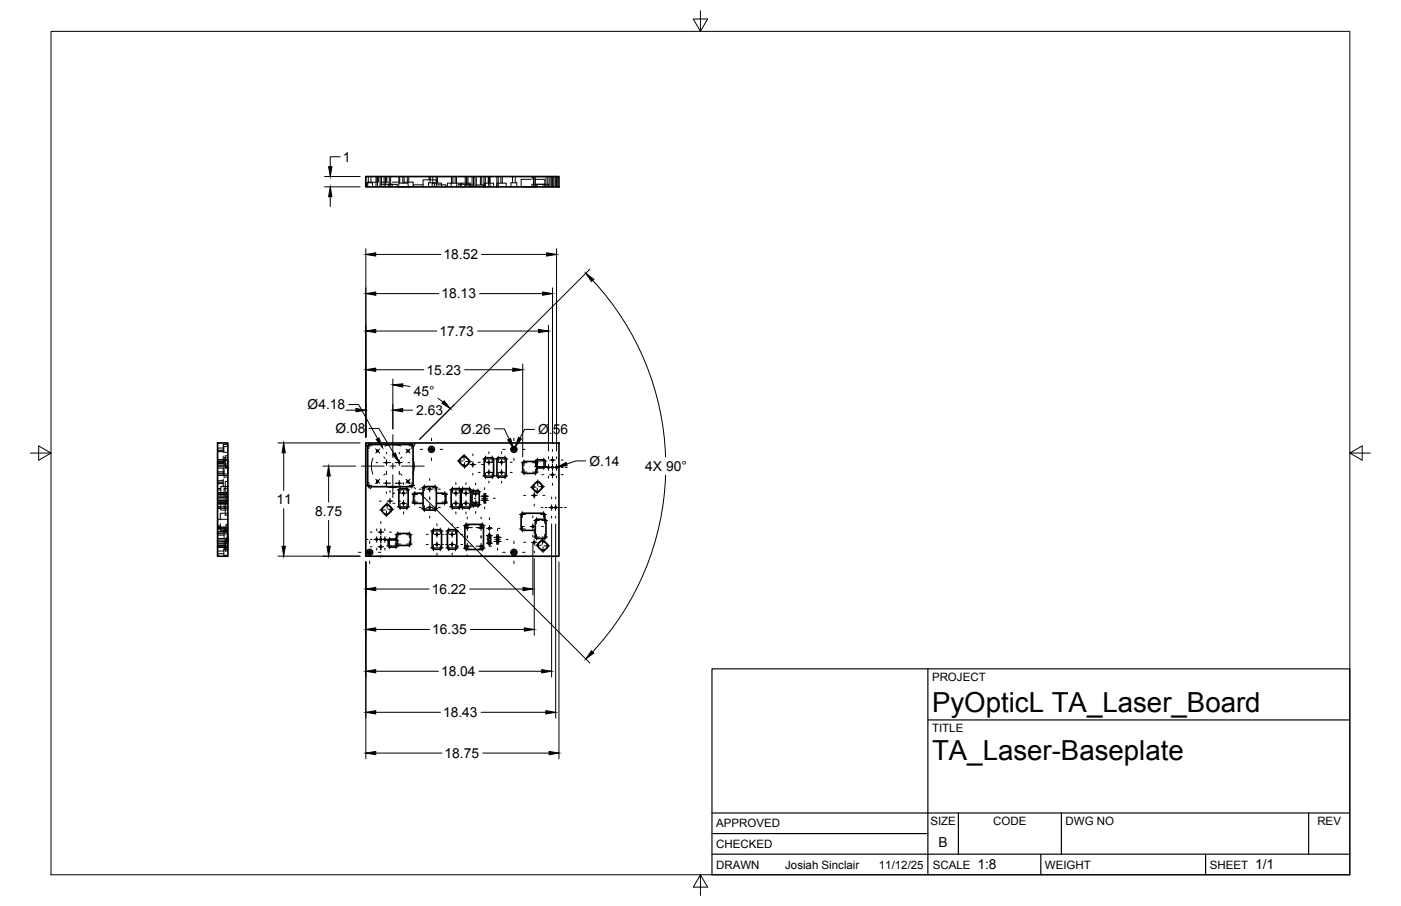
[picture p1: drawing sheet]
<svg xmlns="http://www.w3.org/2000/svg" width="432mm" height="279mm" viewBox="0 0 432 279" stroke-linecap="round" stroke-linejoin="round" font-family="sans-serif">
<!-- layer: Visible -->
<g fill="none" stroke="#000" stroke-width=".51">
<path d="M112.7 54.4h59.6v3.2h-59.6zM67.1 136.6h3.1v34.9h-3.1zM112.7 136.6h59.6v34.9h-59.6zM113.4 137.3l.3-.2h13.4l.2 .4v12.4l-.4 .2-13.4-.1-.2-.3zM117.6 157.5l1.2 1.2h.6M117.6 157v.5M119 155.6l-1.4 1.4M119 155.6h.6l1.3 1.4-.1 .3-1.4 1.5M122.9 151.1v5.2l.4 .4M123.3 150.7h2.1M123.3 150.7l-.4 .4M125.4 150.7l.4 .4"/>
<path d="M125.8 151.1l-.1 5.4-.3 .2h-2.1M127.8 155.2h2.6M130.4 152.1h-2.6l-.3 .2-.1 2.5 .4 .4M130.4 150.5v6.4l.4 .4M130.4 150.4l.4-.3h3.3l.4 .3M130.8 157.3h3.3M134.5 155.2h2.5M134.5 150.5v1.6M134.5 156.9l-.4 .4M137 152.1h-2.5v4.8M137 152.1l.4 .4v2.3l-.4 .4M139 151.1l.1 5.2 .3 .4h2.2l.3-.2v-5.4"/>
<path d="M139.4 150.7h2.1M139.5 150.7l-.4 .4M141.6 150.7l.3 .4M142.2 151.1v5.4l.4 .2h2.1l.4-.4M142.6 150.7h2.1M142.6 150.7l-.4 .4M142.7 140.7l-1.2 1.2M142.8 140.7h.5l1.5 1.5-.1 .4-1.2 1.2h-.6l-1.4-1.3 .1-.6M144.7 150.7l.4 .4M145 151.1v5.2M145.6 151.5l.3-.2h1.5l.3 .2v4.1l-.2 .4h-1.6l-.3-.2zM149.1 154.2l.6 .1-.5 .1z"/>
<path d="M149.1 153h.6l-.5 .2zM149.2 146.7l.1-5.4 2.4-.2 .4 .4v5.2M149.3 146.7l.4 .4M149.6 147.2h2.1M152.1 146.7l-.4 .4M153.2 146.7v-5.4l2.4-.2 .4 .4v5.2M153.2 146.7l.4 .4M153.5 147.2h2.1M156 146.7l-.4 .4M161 158.3h6.5l.4 .4v1.4M161 158.3l-.4 .4v4.5l.4 .3M161.5 146h3.5"/>
<path d="M164.1 150v.5l1.4 1.3 .4-.1 1.3-1.3M165.2 142.4h-3.9l-.2 .3v2.9l.4 .4M165.4 144.2v1.4l-.4 .4M165.5 144.2l-.3-.3 .1-1.9 .4-.2h1.9l.4 .4v1.7l-.4 .4M165.5 144.2l.2 .1M165.5 148.6l-1.4 1.4M165.5 148.6h.5M165.7 144.3h1.9M166 148.6l1.2 1.2v.6M120 166.2h2M120 166.2l-.3 .4v1.9l.3 .2h2M122 166.2l.2 .1"/>
<path d="M122.2 164.9l.4-.4h3.6l.4 .4M122.2 164.9v1.4M122.2 166.3l.2 .3v1.7l-.4 .4M126.5 164.9l.1 2.9-.2 .3h-4M133.3 163.6l.3-.2h2.1l.3 .2 .1 5.4-.2 .3-2.3 .1-.3-.2zM138 163.6l.3-.2h2.1l.3 .2 .1 5.4-.2 .3-2.3 .1-.3-.2zM143.3 162.1v7M143.7 161.7h4.9M143.7 161.7l-.4 .4M148.6 161.7l.4 .4v7.1l-.4 .2-4.9 .1-.4-.5M150.8 167.9h.1M150.8 167.9l.4-.4v-2.3l-.4-.4-.4 .4v2.3l.4 .4"/>
<path d="M153.1 165.7h.6l-.5 .2zM153.1 166.9l.6 .1-.5 .1zM165.7 167.9l1.2-1.2 .4-.1 1.5 1.5 .1 .5M165.7 168.4l1.6 1.5 .4-.1 1.1-1.2M165.7 167.9v.5M167.9 160.1h-2.5l-.4 .2v3.3h-4M167.9 160.1h.1M167.9 160.1l.4 .4-.1 5.3-.3 .3-2.7-.1-.2-.4v-2"/>
<circle cx="116.4" cy="139.1" r=".22"/>
<circle cx="125.8" cy="139.1" r=".22"/>
<circle cx="133" cy="138.6" r=".41"/>
<circle cx="133" cy="138.6" r=".9"/>
<circle cx="158.4" cy="138.6" r=".41"/>
<circle cx="158.4" cy="138.6" r=".9"/>
<circle cx="116.4" cy="148.4" r=".22"/>
<circle cx="119.1" cy="142.7" r=".14"/>
<circle cx="119.1" cy="149" r=".14"/>
<circle cx="120.2" cy="154.5" r=".22"/>
<circle cx="123.1" cy="142.7" r=".14"/>
<circle cx="123.1" cy="149" r=".14"/>
<circle cx="124.4" cy="152.1" r=".22"/>
<circle cx="124.4" cy="155.2" r=".22"/>
<circle cx="125.8" cy="148.4" r=".22"/>
<circle cx="132.5" cy="150.8" r=".22"/>
<circle cx="132.5" cy="156.5" r=".22"/>
<circle cx="140.5" cy="152.1" r=".22"/>
<circle cx="140.5" cy="155.2" r=".22"/>
<circle cx="143.6" cy="152.1" r=".22"/>
<circle cx="143.6" cy="155.2" r=".22"/>
<circle cx="145.7" cy="143.3" r=".22"/>
<circle cx="146.6" cy="155.1" r=".22"/>
<circle cx="146.6" cy="152.3" r=".22"/>
<circle cx="149.4" cy="153.7" r=".22"/>
<circle cx="150.7" cy="142.6" r=".22"/>
<circle cx="150.7" cy="145.7" r=".22"/>
<circle cx="154.6" cy="145.7" r=".22"/>
<circle cx="154.6" cy="142.6" r=".22"/>
<circle cx="164.7" cy="152.8" r=".22"/>
<circle cx="169" cy="144.1" r=".22"/>
<circle cx="170" cy="156.5" r=".22"/>
<circle cx="170.3" cy="141.9" r=".22"/>
<circle cx="170.3" cy="146.4" r=".22"/>
<circle cx="170.3" cy="144.1" r=".22"/>
<circle cx="171.3" cy="156.5" r=".22"/>
<circle cx="171.5" cy="144.1" r=".22"/>
<circle cx="113.9" cy="170.3" r=".41"/>
<circle cx="113.9" cy="170.3" r=".9"/>
<circle cx="116.1" cy="166.4" r=".22"/>
<circle cx="117.4" cy="166.4" r=".22"/>
<circle cx="117.4" cy="164.1" r=".22"/>
<circle cx="117.4" cy="168.6" r=".22"/>
<circle cx="118.6" cy="166.4" r=".22"/>
<circle cx="134.7" cy="164.8" r=".22"/>
<circle cx="134.7" cy="167.9" r=".22"/>
<circle cx="139.4" cy="164.8" r=".22"/>
<circle cx="139.4" cy="167.9" r=".22"/>
<circle cx="144" cy="162.7" r=".22"/>
<circle cx="144" cy="168.4" r=".22"/>
<circle cx="148.3" cy="168.4" r=".22"/>
<circle cx="148.3" cy="162.7" r=".22"/>
<circle cx="150.8" cy="163" r=".22"/>
<circle cx="153.4" cy="166.4" r=".22"/>
<circle cx="158.4" cy="170.3" r=".41"/>
<circle cx="158.4" cy="170.3" r=".9"/>
<circle cx="164.2" cy="162.4" r=".22"/>
<circle cx="164.7" cy="167.2" r=".22"/>
</g>
<g fill="#000">
<circle cx="149.1" cy="153.1" r=".25"/>
<circle cx="149.1" cy="154.3" r=".25"/>
<circle cx="149.7" cy="153.1" r=".25"/>
<circle cx="149.7" cy="154.3" r=".25"/>
<circle cx="153" cy="165.8" r=".25"/>
<circle cx="153" cy="167" r=".25"/>
<circle cx="153.7" cy="165.8" r=".25"/>
<circle cx="153.7" cy="167" r=".25"/>
</g>
<!-- layer: Hidden -->
<g fill="none" stroke="#000" stroke-width=".31">
<path d="M113 57.6v-1.2h1.8v1.2M113.5 54.4v2M114.3 54.4v2M115.9 54.4v3.2M116.2 54.4v1.8h-2.9v1.4M116.3 54.4v3.2M116.6 54.4v1.8M117.1 54.4v3.2M117.3 56.2h2.4M117.5 57.6v-.8h3.4v.8M117.6 54.4v3.2M118.4 54.4v3.2"/>
<path d="M118.8 54.4v3.2M119 54.4v1.8M119.2 54.4v1.8M119.7 57.6v-.7h2.7v.7M120 54.4v3.2M120.4 54.4v3.2M120.9 56.2h2.4M122.2 57.6h4.3M122.9 57.6v-1.1h2.9v1.1M122.9 54.4v1.8M123.2 54.4v1.8M124.1 54.4v2.1"/>
<path d="M124.5 56.2h2.8v1.4M124.6 54.4v2.1M125.5 54.4v1.8M126 54.4v1.8M130.4 57h-3v.6M130.4 57.6v-2.1h4.1v2.1M132.1 57.6v-1.2h1.8v1.2M132.2 54.4v1.1M132.6 54.4v2M132.7 54.4v1.1M133.2 57.6v-1.1h2.9v1.1M133.4 54.4v2"/>
<path d="M134.4 54.4v2.1M134.5 57h2.9v.6M134.9 54.4v2.1M139 57.6v-1.1h2.9v1.1M139 56.5h-1.1v1.1M139.1 54.4v2.1M139.6 54.4v2.1M140.3 54.4v2.1M140.7 54.4v2.1M140.8 56.5v1.1M141.4 57.6v-.8h3.4v.8M142.2 57.6v-1.1h2.8v1.1"/>
<path d="M143.4 54.4v2.1M143.8 54.4v2.6M143.8 54.4v2.1M144.2 54.4v2.6M145.5 54.4v3.2v-.1h2.2v.1M145.5 57h-2.2v.6M145.9 54.4v3.2M146.4 54.4v3.1M146.7 57h2.3v.6M146.8 54.4v3.1M148.1 54.4v2.6M148.5 54.4v2.6"/>
<path d="M149.1 57.6v-.2h.6v.2M149.2 54.4v3.2M149.2 57.6v-1.1h2.9v1.1M149.6 54.4v3.2M150.4 57.6h.8M150.5 54.4v2.1M150.6 54.4v3.2M150.9 54.4v2.1M151 54.4v3.2M153 57.6v-.2h.7v.2M153.1 54.4v3.2M153.2 57.6v-1.1h2.8v1.1"/>
<path d="M153.6 54.4v3.2M154.4 54.4v2.1M154.8 54.4v2.1M157.5 57.6v-1.2h1.8v1.2M158 54.4v2M158.8 54.4v2M161.1 57.6h4.1v-.7h2.8v.7M163.7 55.3h-3.1v2.3M164 54.4v.9M164.5 54.4l-.1 3.2M164.8 55.3h3.1v2.3M164.9 54.4v3.2"/>
<path d="M165 57.6v-3.1h3.3v3.1M165.2 57.6h.2M165.6 56.8v.8M167.3 56.8h-3.3v.8M167.3 56.8h1.7v.8M167.3 56.8v.8M168.8 54.4v3.2M169.3 54.4v3.2M169.8 54.4v3.2M170.1 54.4v3.2M170.2 54.4v3.2M170.5 54.4v3.2"/>
<path d="M171 54.4v3.2M171.3 54.4v3.2M171.5 54.4v3.2M171.8 54.4v3.2M67.1 139.3h1.7M67.1 138.9h1.7M67.1 139h1.9M67.1 138.2h1.9M70.2 137.7h-1.2v1.8h1.2M70.2 137.1h-1.4v2.3M67.1 154.8h3.1M67.1 154.3h3.1"/>
<path d="M67.1 156.7l3.1 .1M67.1 156.3h3.1M67.1 153.9h3.1M67.1 153.5h3.1M67.1 153h3.1M67.1 152.6h3.1M67.1 146.6h3.1M67.1 146.2h3.1M67.1 143.5h3.1M67.1 143h3.1M67.1 143.9h3.1M67.1 142.1h3.1"/>
<path d="M67.1 141.7h3.1M67.1 155.4h2M67.1 155h2M67.1 156.3h1M67.1 155.3h3M67.1 154.9h3M67.1 152.3h2M67.1 151.9h2M67.1 148.7h1.7M67.1 148.2h1.7M67.1 149.2h1.7M67.1 148.9h1.7"/>
<path d="M67.1 151.1h1M67.1 150.6h1M67.1 142.8h2M67.1 142.6h1.7M67.1 152.5h3M67.1 152h3M67.1 145.9h2M67.1 145.5h2M67.1 142.4h2M68.1 154.3v3h2.1M68.8 147.8v2.3h1.4M68.8 140.6v2.4"/>
<path d="M68.8 144.2v2.4M69.1 144.7v2.5h1.1M69.1 154.3v2.4h1.1M70.1 154.3v1.7h.1M70.2 141.2h-1.1v2.4M70.2 151.3h-.1v1.8M70.2 152.1h-.6v3.1h.6M70.2 150.1h-2.1v3M70.2 150.7h-1.1v2.4M70.2 158.3h-2.3v2M70.2 142.3v3.7M70.2 142.4h.1"/>
<path d="M70.2 141.8h-.7v2.5h.7l-3.1 .1M70.2 144.2h.1M70.2 148.5h-.8v3.4h.8M70.2 155.5h-.8v3.4h.8M70.2 140.6h-.8v3.4M70.2 154.2h-.2v.2h.2M70.2 152.9h-.2v.3h.2M67.1 168.8h3.1M67.1 168.4h3.1M67.1 166.6h3.1M67.1 166.2h3.1M67.1 164.3h3.1"/>
<path d="M67.1 163.9h3.1M67.1 163.2h3.1M67.1 162.8h3.1M67.1 167.5h3.1M67.1 167h3.1M67.1 170.8h1.9M67.1 169.9h1.9M67.1 168.1h2M67.1 167.7h2M67.1 165h2M67.1 164.6h2M67.1 168.7h2.6"/>
<path d="M67.1 168.2h2.6M67.1 162.9h2.6M67.1 162.5h2.6M67.1 162.6h.8M67.1 162.2h.8M67.1 163.7v2.4h3.1M67.9 161.5v2.1h2.3M69.1 167v2.4h1.1M69.4 166.6v3.3h.8M69.7 166.2v3.3h.5h-1.2v1.7h1.2M70 165.8h.1M70 167h.1"/>
<path d="M70.2 161.7h-.5v3.3M70.2 163.4h-1.1v2.4M70.2 160.1h-3.1v2.4M70.2 166.2h-.7v2.5h.7M70.2 166.6v1.6M70.2 164.5v2.1M70.2 166.3h.1M70.2 164.8v3.1M70.2 165.6h-.2v.3h.2M70.2 166.9h-.2v.2h.2"/>
</g>
<!-- layer: Border -->
<path d="M15.7 9.7h400.3v260.1h-400.3zM215.9 3.3v6.4l-2.2-3.8h4.4l-2.2 3.8M9.4 139.7h6.3l-3.8-2.2v4.4l3.8-2.2M416 139.7l3.8 2.2v-4.4l-3.8 2.2h6.4M215.9 269.8l2.2 3.8h-4.4l2.2-3.8v6.3" fill="none" stroke="#000" stroke-width=".31"/>
<!-- layer: Titleblock -->
<path d="M219.4 206.3h196.6v63.5h-196.6zM286 206.3v63.5M286 222h130M219.4 257.1h66.6M219.4 250.7h196.6M295.4 250.7v12.7M327.1 250.7v12.7M403.3 250.7v12.7M219.4 263.4h196.6M320.8 263.4v6.4M371.6 263.4v6.4" fill="none" stroke="#000" stroke-width=".36"/>
<!-- layer: Smart Centers -->
<g fill="none" stroke="#000" stroke-width=".31">
<path d="M112.8 137.5h1.8M113.7 136.6v1.8M114.1 136.8l.4 .4M115.8 138.4l1.2 1.3M117.1 138.5l-1.3 1.2M118.6 137.6l2.1-.5 1.5 .1 1.3 .4M119.1 139.5v.5M121.1 134.1v7M123.1 139.5v.5M125.1 138.5l1.3 1.2M126 137.5h1.8M126.4 138.4l-1.3 1.3"/>
<path d="M126.9 136.6v1.8M128.1 136.8l-.4 .4M129.5 138.6h.8M132.1 138.6h1.8M133 135.1v.8M133 137.7v1.8M135.7 138.6h.7M145.7 140v.6M150.7 139.3v.6M154.6 139.3v.6M154.9 138.6h.8M157.5 138.6h1.8"/>
<path d="M158.4 135.1v.8M158.4 137.7v1.8M161.1 138.6h.7M170.3 138.6v.6M111.4 143.7h7M112.8 149.7h1.8M113.7 148.8v1.8M114.5 150.3l-.4 .4M114.9 141.3l-.4 2.1v1.4l.4 1.4M115.8 147.8l1.3 1.2M115.9 149h.5M115.9 142.7h.5"/>
<path d="M116.9 154.5h.6M117 157.2h1.8M117 147.8l-1.2 1.3M117.9 156.4v1.7M118.2 149h2.2M118.2 142.7h2.2M118.2 158.5h1.8M118.3 140.9l.4 .5M118.4 155.9h1.8M118.6 149.9l2.1 .5 2.8-.5M118.7 146.1l-.4 .4M119.1 141.8v1.8"/>
<path d="M119.1 145.3v1M119.1 148.1v1.8M119.1 151.7v.5M119.1 157.6v1.7M119.3 155v1.8M119.3 154.5h1.8M119.6 157.1h1.8M120.2 143.7h1.8M120.2 151.3v.6M120.2 153.6v1.8M120.2 157.2v.6M120.5 156.2v1.8"/>
<path d="M121.1 142.9v1.7M121.1 146.4v7M121.1 155.2h.6M121.1 152.1h.6M121.8 149h2.2M121.8 142.7h2.2M122.4 156.3h1.8M122.4 151.1h1.8M122.9 154.5h.6M123.1 141.8v1.8M123.1 145.3v1M123.1 148.1v1.8"/>
<path d="M123.1 151.7v.5M123.3 150.2v1.8M123.3 155.4v1.8M123.5 146.1l.4 .4M123.5 155.2h1.8M123.5 152.1h1.8M123.8 143.7h6.9M123.9 140.9l-.4 .5M124.4 148.8v.6M124.4 151.2v1.8M124.4 154.3v1.8M124.4 157.9v.6"/>
<path d="M124.5 156.3h1.8M124.5 151.1h1.8M125.1 147.8l1.3 1.3M125.4 150.2v1.8M125.4 155.4v1.8M125.8 149h.4M125.8 142.7h.4M126 149.7h1.8M126.4 147.8l-1.3 1.2M126.9 148.8v1.8M127 152.5h1.7M127 154.8h1.7"/>
<path d="M127 155.2h.6M127 152.1h.6M127.2 141.3l.5 2.1-.5 2.8M127.7 150.3l.4 .4M127.8 151.6v1.8M127.8 153.9v1.8M129.2 156.5h.6M129.2 150.9h.6M129.9 150.4h1.8M129.9 156.9h1.8M130.8 149.5v1.8M130.8 156v1.8"/>
<path d="M131.6 156.5h1.7M131.6 150.9h1.7M132.4 147.6v.6M132.4 149.9v1.8M132.4 153.2v.9M132.4 155.6v1.8M132.4 159.2v.5M133 141.3v.7M133.2 150.4h1.8M133.2 156.9h1.8M134.1 149.5v1.8M134.1 156v1.8"/>
<path d="M135.1 156.5h.6M135.1 150.9h.6M136.2 152.5h1.7M136.2 154.8h1.7M137.1 151.6v1.8M137.1 153.9v1.8M137.2 155.2h.6M137.2 152.1h.6M138.6 156.3h1.8M138.6 151.1h1.8M139.4 150.2v1.8M139.4 155.4v1.8"/>
<path d="M139.6 155.2h1.8M139.6 152.1h1.8M140.5 148.8v.6M140.5 151.2v1.8M140.5 154.3v1.8M140.5 157.9v.6M140.7 156.3h2.8M140.7 151.1h2.8M140.9 142.2h1.8M141.5 150.2v1.8M141.5 155.4v1.8M141.8 141.3v1.7"/>
<path d="M142.1 140.9h1.8M142.3 143.6h1.8M142.5 143.3h.5M142.6 150.2v1.8M142.6 155.4v1.8M142.7 155.2h1.8M142.7 152.1h1.8M143 140.1v1.8M143.2 142.7v1.7M143.3 155.1h.6M143.3 152.3h.6M143.5 142.3h1.8"/>
<path d="M143.6 148.8v.6M143.6 151.2v1.8M143.6 154.3v1.8M143.6 157.9v.6M143.8 156.3h1.7M143.8 151.1h1.7M144 159.4v.6M144.4 141.5v1.7M144.7 150.2v1.8M144.7 155.4v1.8M144.8 143.3h1.8M145 155.6h3.2"/>
<path d="M145 151.7h3.2M145.7 155.1h1.8M145.7 152.3h1.8M145.7 142.4v1.7M145.7 145.9v.6M145.9 150.8v1.8M145.9 154.7v1.8M146.1 153.7h.6M146.3 155.2h.6M146.3 152.1h.6M146.6 149v.6M146.6 151.4v1.7"/>
<path d="M146.6 154.2v1.8M146.6 157.8v.5M147.3 150.8v1.8M147.3 154.7v1.8M147.4 145.7h.6M147.4 142.6h.6M148.3 159.4v.6M148.3 154.3h2.2M148.3 153h2.2M148.4 143.3h.6M148.5 153.7h1.8M148.8 146.7h1.7"/>
<path d="M148.8 141.5h1.7M149.2 152.1v3.1M149.3 155.1h.6M149.3 152.3h.6M149.4 150.4v.6M149.4 152.8v1.8M149.4 156.3v.6M149.6 152.1v3.1M149.6 140.6v1.8M149.6 145.8v1.8M149.8 145.7h2.1M149.8 142.6h2.1"/>
<path d="M150.7 141.7v1.8M150.7 144.8v1.8M150.7 148.4v.6M150.8 159.7v.6M150.8 146.7h3.7M150.8 141.5h3.7M151.7 140.6v1.8M151.7 145.8v1.8M152.1 153.7h.6M153.4 145.7h2.1M153.4 142.6h2.1M153.6 140.6v1.8"/>
<path d="M153.6 145.8v1.8M154.6 141.7v1.8M154.6 144.8v1.8M154.6 148.4v.6M154.7 146.7h1.8M154.7 141.5h1.8M155.6 140.6v1.8M155.6 145.8v1.8M157.3 145.7h.6M157.3 142.6h.6M158.4 141.3v.7M160.1 158.7h1.8"/>
<path d="M160.6 142.7h1.8M160.6 145.6h1.8M161 157.8v1.8M161.4 152.8h.6M161.5 141.8v1.8M161.5 144.7v1.8M163.5 150.2h1.7M163.8 152.8h1.7M164.1 142.7h1.8M164.1 145.6h1.8M164.2 159.1v.6M164.4 149.4v1.8"/>
<path d="M164.7 149.5v.6M164.7 151.9v1.8M164.7 155.5v.5M164.7 151.4h1.8M164.8 142.2h1.7M164.8 143.9h1.7M164.8 148.9h1.8M165.1 141.8v1.8M165.1 144.7v1.8M165.4 159.6v1.8M165.6 150.6v1.8M165.7 141.3v3.5"/>
<path d="M165.7 148v1.8M165.8 144.1h.6M166.1 150.1h1.8M166.6 158.7h1.8M166.7 142.2h1.8M166.7 143.9h1.8M166.8 156.5h.5M166.9 149.2v1.8M167 146.4h.6M167 144.1h.6M167 141.9h.6M167.3 152.8h.6"/>
<path d="M167.5 157.8v1.8M167.6 141.3v3.5M167.9 159.6v1.8M168 156.5h.6M168.1 144.1h4.3M169 140.9v.6M169 143.2v1.8M169 146.8v.6M169.1 156.5h3.1M169.4 146.4h1.8M169.4 141.9h1.8M170 153.3v.5"/>
<path d="M170 155.6v1.8M170 159.2v.6M170.3 140.9v1.9M170.3 143.1v2M170.3 145.5v1.9M170.3 149.1v.5M171.3 153.3v.5M171.3 155.6v1.8M171.3 159.2v.6M171.5 140.9v.6M171.5 143.2v1.8M171.5 146.8v.6"/>
<path d="M172.7 156.5h.6M173 146.4h.6M173 144.1h.6M173 141.9h.6M173.9 156.5h.6M174.2 144.1h.6M110.5 170.3h.8M112.9 166.3h.5M113.1 170.3h1.7M113.9 166.9v.7M113.9 169.4v1.8M113.9 173v.8"/>
<path d="M114.1 168.6h.6M114.1 166.3h.6M114.1 164.1h.6M115.2 166.3h4.3M116.1 163.1v.6M116.1 165.5v1.8M116.1 169v.6M116.5 168.6h1.8M116.5 164.1h1.8M116.6 170.3h.8M117.4 160.8v.6M117.4 163.1v1.9"/>
<path d="M117.4 165.4v2M117.4 167.7v1.9M117.4 171.3v.6M118.6 163.1v.6M118.6 165.5v1.8M118.6 169v.6M119.2 168.3h1.7M119.2 166.6h1.7M120 168.6h.6M120 166.3h.6M120 164.1h.6M120.1 165.7v3.5"/>
<path d="M121.1 168.3h1.8M121.1 166.6h1.8M121.3 166.3h.6M121.7 167.8h1.8M121.7 164.9h1.8M122 165.7v3.5M122.6 164v1.8M122.6 166.9v1.8M125.3 167.8h1.7M125.3 164.9h1.7M126.2 164v1.8M126.2 166.9v1.8"/>
<path d="M131.4 167.9h.6M131.4 164.8h.6M132.7 163.8h1.8M132.7 169h1.8M133.6 162.9v1.8M133.6 168.1v1.8M133.8 167.9h1.8M133.8 164.8h1.8M134.7 161.5v.6M134.7 163.9v1.8M134.7 167v1.8M134.7 170.6v.6"/>
<path d="M134.8 163.8h1.8M134.8 169h1.8M135.7 162.9v1.8M135.7 168.1v1.8M136.1 167.9h.6M136.1 164.8h.6M137.3 167.9h.6M137.3 164.8h.6M137.4 163.8h1.8M137.4 169h1.8M138.3 162.9v1.8M138.3 168.1v1.8"/>
<path d="M138.5 167.9h1.8M138.5 164.8h1.8M139.4 161.5v.6M139.4 163.9v1.8M139.4 167v1.8M139.4 170.6v.6M139.5 163.8h1.8M139.5 169h1.8M140.4 162.9v1.8M140.4 168.1v1.8M140.8 168.4h.6M140.8 162.7h.6"/>
<path d="M142 167.9h.6M142 164.8h.6M142.8 162.1h1.8M142.8 169h1.8M143.1 168.4h1.8M143.1 162.7h1.8M143.7 161.2v1.8M143.7 168.1v1.8M144 161.8v1.8M144 165.2v.8M144 167.5v1.8M144 171.1v.6"/>
<path d="M145 168.4h.6M145 162.7h.6M146.7 168.4h.6M146.7 162.7h.6M147.4 168.4h1.8M147.4 162.7h1.8M147.6 162.9h.5M147.7 162.1h1.8M147.7 169h1.8M148.3 161.8v1.8M148.3 165.2v.8M148.3 167.5v1.8"/>
<path d="M148.3 171.1v.6M148.6 161.2v1.8M148.6 168.1v1.8M149.9 162.9h1.8M149.9 165.2h1.8M149.9 167.5h1.8M150.1 166.3h.6M150.8 164.3v1.8M150.8 166.6v1.8M150.8 162.1v1.7M150.8 164.3v1.9M151 168.4h.5"/>
<path d="M151 162.7h.5M152.3 167h2.1M152.3 165.7h2.1M152.5 166.3h1.7M153.2 164.8v3.1M153.4 163.1v.6M153.4 165.5v1.8M153.4 169v.6M153.5 162.9h.6M153.5 164.8v3.1M154.9 170.3h.8M156 166.3h.6"/>
<path d="M157.5 170.3h1.8M158.4 166.9v.7M158.4 169.4v1.8M158.4 173v.8M160.1 163.1h1.8M161 162.4h.6M161 162.2v1.8M161.1 170.3h.7M161.4 167.2h.6M163.3 162.4h1.8M163.8 167.2h1.7M164.2 161.5v1.8"/>
<path d="M164.2 165.1v.5M164.5 165.6h1.8M164.5 160.5h1.8M164.7 164v.6M164.7 166.3v1.8M164.7 169.9v.6M165.1 168.1h1.8M165.4 164.7v1.8M166 167.3v1.7M166.3 166.9h1.8M166.5 169.5h1.8M166.9 162.4h.6"/>
<path d="M167 165.6h1.8M167 160.5h1.8M167.2 166.1v1.8M167.3 167.2h.6M167.4 168.6v1.8M167.7 168.3h1.8M167.9 164.7v1.8M168.6 167.4v1.8"/>
</g>
<!-- layer: FD_Dimensions -->
<g fill="none" stroke="#000" stroke-width=".31">
<path d="M100 57.6h11M100 54.4h11M104.8 48.3h-3v3.1M101.8 60.7v3M112.8 76.7v58.1M115.8 78.5h20.1M148.4 78.5h20.1M171.5 76.7v62.4M115.8 90.6h19.5M147.8 90.6h19.4M170.3 88.8v48M181.8 83l-52.5 52.5"/>
<path d="M182.7 86.5a84.1 84.1 0 0 1 22.4 54.4M115.8 102.1h18.8M115.8 114h14.9M121.1 116.9v15.4M124.1 118.8l2.3 .4M143.2 114h14.9M147.2 102.1h18.8M161.1 112.2v28.7M169 100.3v38.8M85.7 136.6h25.3M87.4 139.6v11.7M106.7 126.5h3"/>
<path d="M107.5 124.8h3l5.9 10.5M113.7 132.1h3.1l4.6 7.8M124.1 126.5h3.1M135 122.9l1.5 1.1M152.4 132.2h3l1.5 3.2M164.7 132.4h-3l-1.4 2.7M87.4 156.9v11.6M99.5 143.7h10.1M101.3 146.8v8M129.3 152l52.5 52.5M180.6 142.1h-3.1l-2.9 1M205.1 146.6a84.1 84.1 0 0 1-22.4 54.4"/>
<path d="M85.7 171.5h25.3M101.3 160.5v8M112.8 173.3v60.7M164.2 167.4v16M164.7 172.3v23.6M170 161.6v47.2M171.3 161.6v59.8M172.3 173.3v60.7M115.8 194.1h16.6M115.8 181.7h16.4M144.7 181.7h16.5M145 194.1h16.6"/>
<path d="M115.8 219.7h19.9M115.8 207h19.3M147.6 207h19.4M148.3 219.7h19.9M115.8 232.2h20.4M148.8 232.2h20.4"/>
</g>
<g fill="#000" stroke="#000" stroke-width=".31">
<path d="M101.3 51.4h1l-.5 3zM101.8 57.6l.5 3.1h-1zM112.8 78.5l3-.5v1zM168.5 78l3 .5-3 .5zM112.8 90.6l3-.6v1.1zM167.2 90l3.1 .6-3.1 .5zM180.6 84.3l2.4 1.8-.7 .7zM112.8 102.1l3-.5v1zM112.8 114l3-.5v1zM121.1 118.7l3-.3v1zM158.1 113.5l3 .5-3 .5zM166 101.6l3 .5-3 .5z"/>
<path d="M87.4 136.6l.5 3h-1zM109.7 126l3.1 .5-3.1 .5zM115.9 135.5l.9-.5 1.1 3zM121 140.2l.9-.5 1.1 2.9zM121.1 126.5l3-.5v1zM136.9 123.6l1.9 2.4-2.6-1.6zM156.5 135.7l.9-.5 .8 3zM159.8 134.9l.9 .5-1.9 2.4zM101.3 143.7l.5 3.1h-1zM171.7 144.1l2.8-1.5 .3 1zM86.9 168.5h1l-.5 3zM100.8 168.5h1l-.5 3z"/>
<path d="M112.8 194.1l3-.5v1zM112.8 181.7l3-.6v1.1zM161.2 181.1l3 .6-3 .5zM161.6 193.6l3.1 .5-3.1 .5zM112.8 219.7l3-.5v1zM112.8 207l3-.5v1zM167 206.5l3 .5-3 .5zM168.2 219.2l3.1 .5-3.1 .5zM182.3 200.7l.7 .7-2.4 1.8zM112.8 232.2l3-.5v1zM169.2 231.7l3.1 .5-3.1 .5z"/>
</g>
<g font-size="8.5">
<text x="287.3" y="219.5">PyOpticL TA_Laser_Board</text>
<text x="287.3" y="234.5">TA_Laser-Baseplate</text>
</g>
<g font-size="4.3">
<text x="105.6" y="49.9">1</text>
<text x="136.7" y="80">18.52</text>
<text x="136.1" y="92.1">18.13</text>
<text x="135.4" y="103.6">17.73</text>
<text x="131.5" y="115.5">15.23</text>
<text x="127.6" y="122.1">45°</text>
<text x="94.8" y="126.2">Ø4.18</text>
<text x="128.3" y="128">2.63</text>
<text x="103.4" y="133.6">Ø.08</text>
<text x="142.1" y="133.7">Ø.26</text>
<text x="165.8" y="133.9">Ø.56</text>
<text x="181.7" y="143.6">Ø.14</text>
<text x="198.9" y="145.2">4X 90°</text>
<text x="85.2" y="155.6">11</text>
<text x="97.1" y="159.1">8.75</text>
<text x="133.1" y="183.2">16.22</text>
<text x="133.2" y="195.6">16.35</text>
<text x="135.9" y="208.5">18.04</text>
<text x="136.5" y="221.1">18.43</text>
<text x="137" y="233.7">18.75</text>
<text x="289.3" y="261.2">B</text>
<text x="301.2" y="268.1">1:8</text>
<text x="386.8" y="268.1">1/1</text>
</g>
<g font-size="3.5">
<text x="287.3" y="210.1">PROJECT</text>
<text x="287.3" y="225.8">TITLE</text>
<text x="220.7" y="255.2">APPROVED</text>
<text x="286.7" y="254.5">SIZE</text>
<text x="306.1" y="254.5">CODE</text>
<text x="328.4" y="254.5">DWG NO</text>
<text x="406" y="254.5">REV</text>
<text x="220.7" y="261.5">CHECKED</text>
<text x="220.7" y="267.9">DRAWN</text>
<text x="242" y="267.9">Josiah Sinclair</text>
<text x="270.9" y="267.9">11/12/25</text>
<text x="287.5" y="267.9">SCALE</text>
<text x="322.1" y="267.9">WEIGHT</text>
<text x="372.9" y="267.9">SHEET</text>
</g>
</svg>
